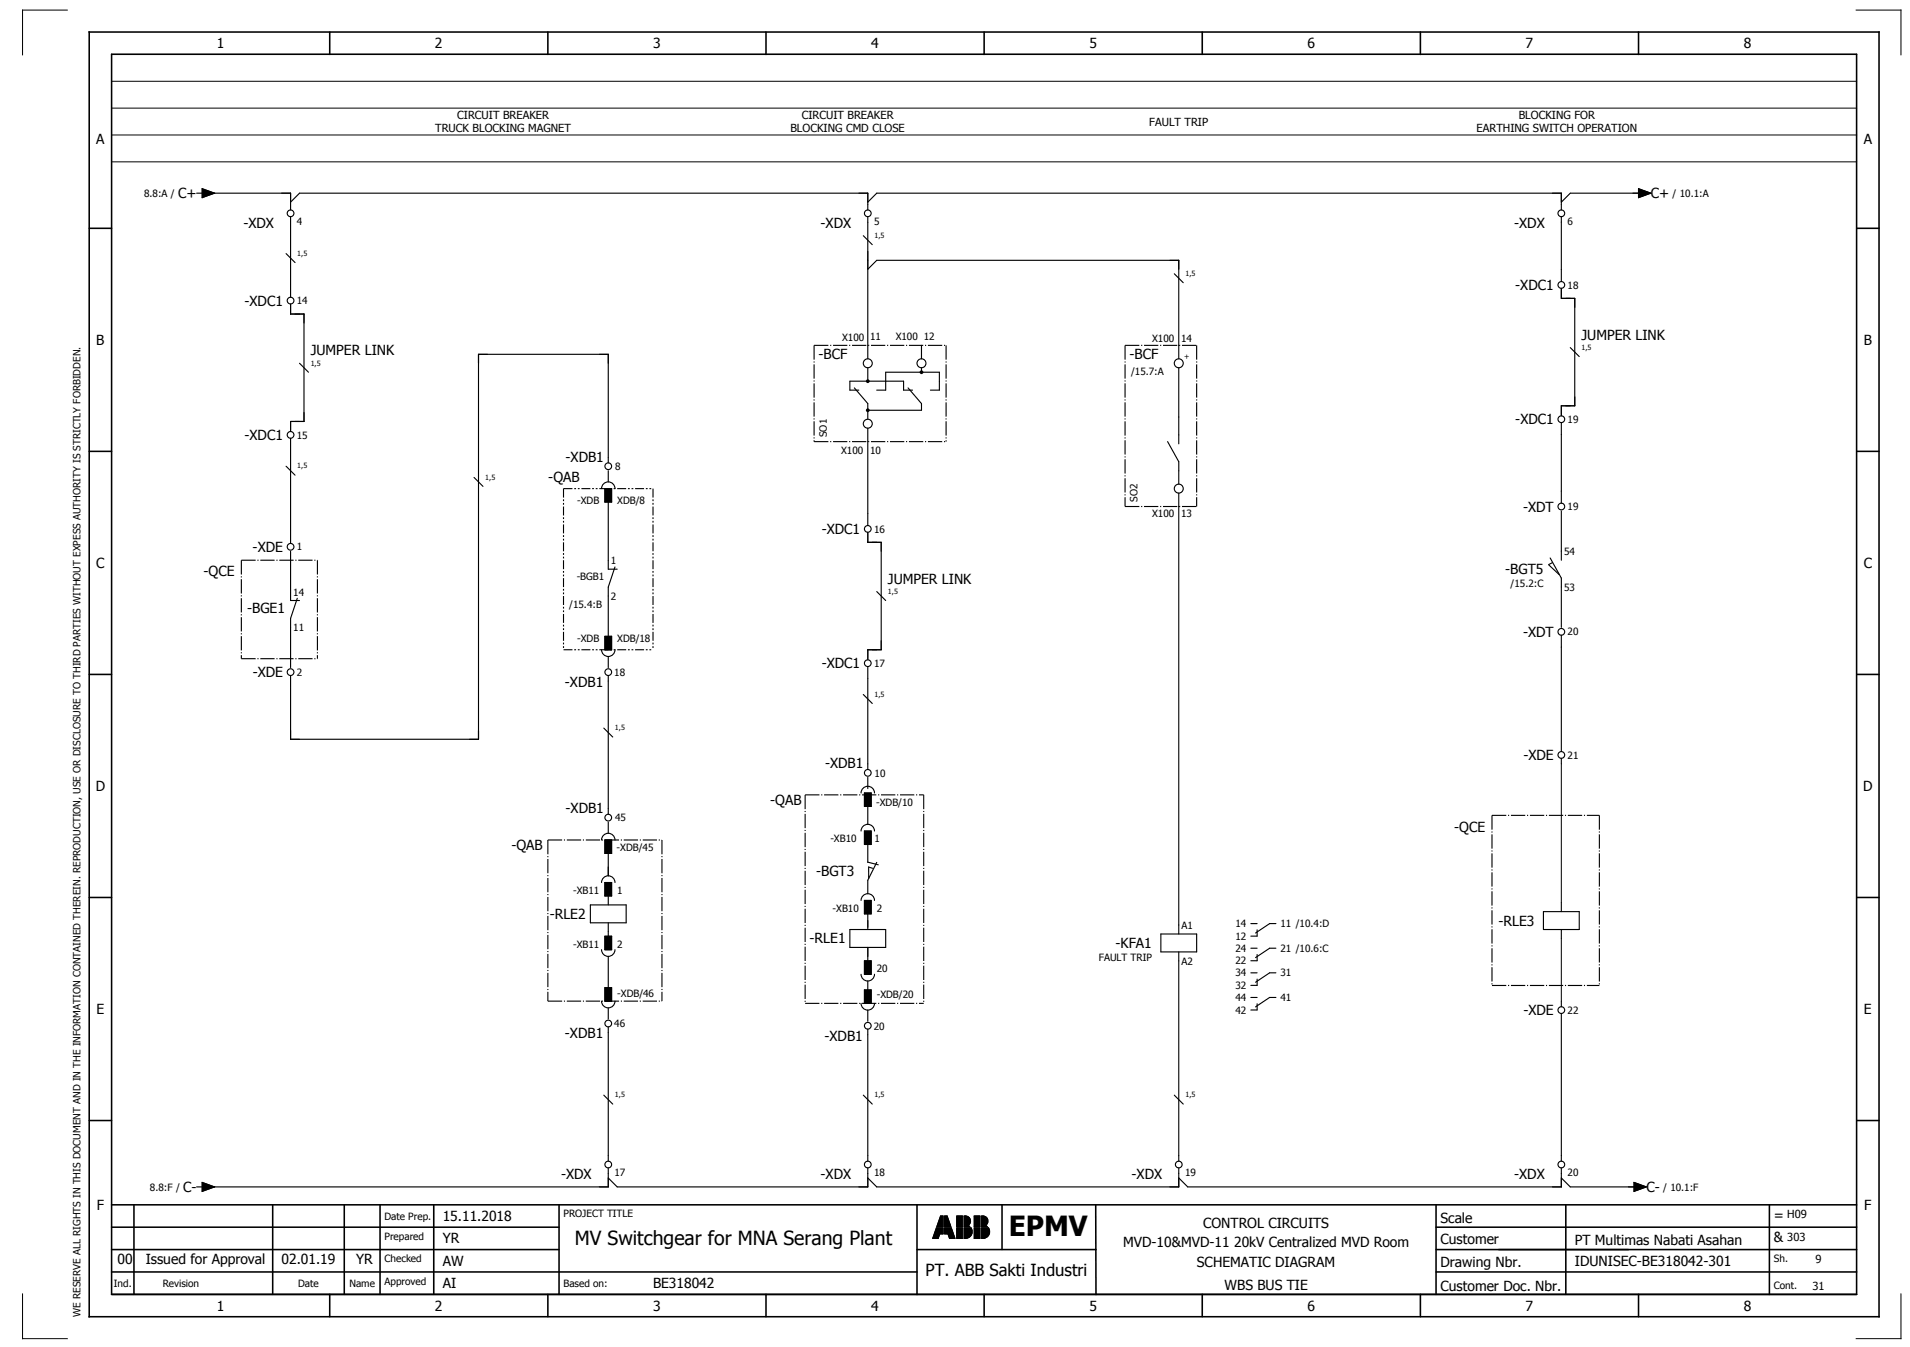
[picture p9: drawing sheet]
<svg xmlns="http://www.w3.org/2000/svg" width="427mm" height="301mm" viewBox="0 0 427 301" stroke-linecap="round" stroke-linejoin="round" font-family="sans-serif">
<g fill="none" stroke="#000" stroke-width=".35">
<path d="M19.9 7.2h400v287h-400zM24.9 12.1h390v277.1h-390zM73.7 7.2v5M122.4 7.2v5M171.2 7.2v5M219.9 7.2v5M268.7 7.2v5M317.4 7.2v5M366.2 7.2v5M19.9 51h5M414.9 51h5M19.9 100.8h5"/>
<path d="M414.9 100.8h5M19.9 150.7h5M414.9 150.7h5M19.9 200.5h5M414.9 200.5h5M19.9 250.3h5M414.9 250.3h5M24.9 279.2h100M24.9 269.2h390M24.9 274.2h100M29.9 269.2v20M60.9 269.2v20"/>
<path d="M76.9 269.2v20M84.9 269.2v20M96.9 269.2v20M124.9 269.2v20M204.9 279.2h40M204.9 269.2v20M223.9 269.2v10M244.9 269.2v20M320.9 279.2h94M320.9 269.2v20M320.9 274.2h94M349.9 269.2v20"/>
<path d="M395.4 269.2v20M24.9 289.2h390M24.9 284.2h180M73.7 289.2v5M122.4 289.2v5M171.2 289.2v5M219.9 289.2v5M268.7 289.2v5M317.4 289.2v5M320.9 284.2h94M366.2 289.2v5"/>
</g>
<g fill="none" stroke="#000" stroke-width=".22">
<path d="M15 2.3h-10v10M24.9 18.2h390M24.9 12.2h390M414.8 2.3h10v10M24.9 24.2h390M24.9 30.2h390M24.9 36.2h390M348.9 170.7v31M348.9 209.7v14M208.5 276.5v.2M208.6 276.3v.4M208.6 276.1v.6"/>
<path d="M208.7 275.9v.8M208.8 275.6v1.1M208.9 275.4v1.3M209 275.2v1.5M209 275v1.7M209.1 274.7v2M209.2 274.5v2.2M209.3 274.3l-.9 2.4h1.3l.3-1M209.3 274.3h1.5v1.4h-.8M209.3 274.3v2.4M209.4 273.8v.2M209.4 274.3v2.4"/>
<path d="M209.5 273.6v.4M209.5 274.3v2.4M209.6 273.4v.6M209.6 274.3v2.4M209.7 273.2v.8M209.7 274.3v2.4M209.7 273v1M209.7 274.3v2.2M209.8 272.7v1.3M209.8 274.3v2M209.9 272.5v1.5M209.9 274.3v1.8"/>
<path d="M210 272.3v1.7M210 274.3v1.6M210 272.1v1.9M210 274.3v1.4M210.1 271.8v2.2M210.1 274.3v1.4M210.2 271.7h.6v2.3h-1.4zM210.2 271.7v2.3M210.2 274.3v1.4M210.3 271.7v2.3M210.3 274.3v1.4M210.4 271.7v2.3"/>
<path d="M210.4 274.3v1.4M210.5 271.7v2.3M210.5 274.3v1.4M210.6 271.7v2.3M210.6 274.3v1.4M210.7 271.7v2.3M210.7 274.3v1.4M210.8 271.7v2.3M210.8 274.3v1.4M211.1 271.7h.6l.8 2.3h-1.4zM211.1 271.7v2.3M211.1 274.3v1.4"/>
<path d="M211.2 271.7v2.3M211.2 274.3v1.4M211.3 271.7v2.3M211.3 274.3v1.4M211.4 271.7v2.3M211.4 274.3v1.4M211.5 271.7v2.3M211.5 274.3v1.4M211.6 271.7v2.3M211.6 274.3v1.4M211.7 271.7v2.3M211.7 274.3v1.4"/>
<path d="M211.8 271.9v2.1M211.8 274.3v1.4M211.8 275.7h-.7v-1.4h1.5l.8 2.4M211.8 275.7l.4 1h1.2M211.8 272.1v1.9M211.9 272.3v1.7M211.9 274.3v1.6M212 272.5v1.5M212 274.3v1.8M212.1 272.8v1.2M212.1 274.3v2M212.2 273v1"/>
<path d="M212.2 274.3v2.3M212.2 273.2v.8M212.2 274.3v2.4M212.3 273.4v.6M212.3 274.3v2.4M212.4 273.7v.3M212.4 274.3v2.4M212.5 273.9v.1M212.5 274.3v2.4M212.6 274.3v2.4M212.7 274.6v2.1M212.8 274.8v1.9"/>
<path d="M212.9 275v1.7M212.9 275.2v1.5M213 275.5v1.2M213.1 275.7v1M213.2 275.9v.8M213.3 276.1v.6M213.3 276.3v.4M213.4 276.6v.1M213.8 271.7h1.3v2.3h-1.3zM213.8 274.3h1.3v2.4h-1.3zM213.9 271.7v2.3M213.9 274.3v2.4"/>
<path d="M214 271.7v2.3M214 274.3v2.4M214.1 271.7v2.3M214.1 274.3v2.4M214.2 271.7v2.3M214.2 274.3v2.4M214.3 271.7v2.3M214.3 274.3v2.4M214.4 271.7v2.3M214.4 274.3v2.4M214.5 271.7v2.3M214.5 274.3v2.4"/>
<path d="M214.6 271.7v2.3M214.6 274.3v2.4M214.7 271.7v2.3M214.7 274.3v2.4M214.8 271.7v2.3M214.8 274.3v2.4M214.9 271.7v2.3M214.9 274.3v2.4M215 271.7v2.3M215 274.3v2.4M215.4 271.7a1.16 1.16 0 0 1 1.4 .6 1.16 1.16 0 0 1-.5 1.5l.5 .2h-1.4zM215.5 271.7v2.3"/>
<path d="M215.5 274.3v2.4M215.6 271.7v2.3M215.6 274.3v2.4M215.7 271.7v2.3M215.7 274.3v2.4M215.8 271.7v2.3M215.8 274.3v2.4M215.9 271.7v2.3M215.9 274.3v2.4M216 271.7v2.3M216 274.3v2.3M216.1 271.7v2.3"/>
<path d="M216.1 274.3v2.3M216.2 271.7v2.3M216.2 274.3v2.3M216.3 271.8v2.2M216.3 274.3v2.3M216.4 271.8v2.2M216.4 274.3v2.2M216.5 271.9v1.8M216.5 273.8v.2M216.5 274.3v2.2M216.5 271.9v1.7M216.5 273.9v.1"/>
<path d="M216.6 272v1.5M216.6 273.9v.1M216.6 274.3v2.1M216.7 272.1v1.4M216.7 274h.1M216.7 274.3v2.1M216.8 272.2v1.1M216.8 274.3v2M216.8 272.4v.8M216.8 274.3v1.9M216.9 274.3v1.8M217 274.3v1.7"/>
<path d="M217 274.3a1.5 1.5 0 0 1-1.2 2.4M217 274.3h-1.6v2.4h.4M217.1 274.4v1.5M217.2 274.5v1.3M217.2 274.8v.8M217.7 271.7h1.3v2.3h-1.3zM217.7 274.3h1.3v2.4h-1.3zM217.8 271.7v2.3M217.8 274.3v2.4M217.9 271.7v2.3M217.9 274.3v2.4M218 271.7v2.3"/>
<path d="M218 274.3v2.4M218.1 271.7v2.3M218.1 274.3v2.4M218.2 271.7v2.3M218.2 274.3v2.4M218.3 271.7v2.3M218.3 274.3v2.4M218.4 271.7v2.3M218.4 274.3v2.4M218.5 271.7v2.3M218.5 274.3v2.4M218.6 271.7v2.3"/>
<path d="M218.6 274.3v2.4M218.7 271.7v2.3M218.7 274.3v2.4M218.8 271.7v2.3M218.8 274.3v2.4M218.9 271.7v2.3M218.9 274.3v2.4M219 271.7v2.3M219 274.3v2.4M219.3 274.3h1.6a1.53 1.53 0 0 1 0 1.7 1.53 1.53 0 0 1-1.6 .7zM219.3 271.7a1.16 1.16 0 0 1 1.4 .6 1.16 1.16 0 0 1-.5 1.5l.5 .2h-1.4zM219.4 271.7v2.3"/>
<path d="M219.4 274.3v2.4M219.5 271.7v2.3M219.5 274.3v2.4M219.6 271.7v2.3M219.6 274.3v2.4M219.7 271.7v2.3M219.7 274.3v2.4M219.8 271.7v2.3M219.8 274.3v2.4M219.9 271.7v2.3M219.9 274.3v2.3M220 271.7v2.3"/>
<path d="M220 274.3v2.3M220.1 271.7v2.3M220.1 274.3v2.3M220.2 271.8v2.2M220.2 274.3v2.3M220.3 271.8v2.2M220.3 274.3v2.2M220.4 271.9v1.8M220.4 273.8v.2M220.4 274.3v2.2M220.4 271.9v1.7M220.4 273.9v.1"/>
<path d="M220.5 272v1.5M220.5 273.9v.1M220.5 274.3v2.1M220.6 272.1v1.3M220.6 274h.1M220.6 274.3v2.1M220.7 272.2v1.1M220.7 274.3v2M220.8 272.4v.8M220.8 274.3v1.9M220.8 274.3v1.8M220.9 274.3v1.7"/>
<path d="M221 274.4v1.5M221.1 274.6v1.2M221.1 274.8v.7M5 289.1v10h10M424.8 289.1v10h-10"/>
</g>
<g fill="none" stroke="#000" stroke-width=".25">
<path d="M43.9 43.2h1.3M45.2 42.2l2.7 1-2.7 1zM45.9 43.2h19v3.7M63.9 56.7l2 2M64.9 48.4v18M64.9 45.2l2-2h127v3.7M192.9 52.7l2 2M193.9 45.2l2-2h153v3.7M193.9 48.4v31.8M348.9 48.4v14.5M366.2 42.2l2.7 1-2.7 1zM366.9 43.2h-16l-2 2"/>
<path d="M64.9 67.9v2.3h3v24h-3v2.2M193.9 60.2l2-2h67.5v22M205.9 77.2v3M262.4 61.2l2 2M348.9 64.4v2.3h3v24h-3v2.2M350.9 77.7l2 2M64.9 97.9v23.5M66.9 81.2l2 2M190.9 86.7l3 3.5v1.5M191.9 87.2h-2v-2h12v2h2M193.9 82.2v3M193.9 91.7v2"/>
<path d="M193.9 95.7v21.7M195.9 87.2h2v-4h12v4h-2M202.9 86.7l3 3.5v1.5h-12M205.9 82.2v1M260.9 98.7l2.5 4.5v5M263.4 82.2v17M348.9 94.4v18M63.9 104.2l2 2M105.9 106.7l2 2M134.4 109.2a1.5 1.5 0 0 1 1.5-1.5 1.5 1.5 0 0 1 1.5 1.5M135.2 109.2h1.5v3h-1.5zM135.9 103.4v-24.2h-29v86h-42v-14.3"/>
<path d="M135.9 105.2v2.5M135.9 112.2v15h2M193.9 118.9v2.3h3v24h-3v2.2M263.4 110.2v98.5M348.9 114.2v11M64.9 123.2v11h2M66.4 133.7l-1.5 4.5v11M137.4 126.7l-1.5 4.5v11M195.9 132.2l2 2M346 126.1l2.5 2.3M346.4 124.7l2.5 4.5v11M347 125.7l-.9 .4"/>
<path d="M134.4 145.2a1.5 1.5 0 0 0 1.5 1.5 1.5 1.5 0 0 0 1.5-1.5M135.2 142.2h1.5v3h-1.5zM135.9 146.7v2.5M135.9 150.9v31M192.9 155.2l2 2M193.9 148.9v23M348.9 141.9v26M134.9 162.7l2 2M192.4 177.2a1.5 1.5 0 0 1 1.5-1.5 1.5 1.5 0 0 1 1.5 1.5M193.2 177.2h1.5v3h-1.5zM193.9 173.7v2.5M348.9 169.4v1.3"/>
<path d="M134.4 187.7a1.5 1.5 0 0 1 1.5-1.5 1.5 1.5 0 0 1 1.5 1.5M134.4 197.2a1.5 1.5 0 0 1 1.5-1.5 1.5 1.5 0 0 1 1.5 1.5M135.2 187.7h1.5v3h-1.5zM135.2 197.2h1.5v3h-1.5zM135.9 183.7v2.5M135.9 189.7v6M192.4 185.7a1.5 1.5 0 0 1 1.5-1.5 1.5 1.5 0 0 1 1.5 1.5M193.2 185.7h1.5v3h-1.5zM193.9 192.6l2.4 .6M193.9 180.2v4M193.9 188.7v4M194.1 193.7l.9 .3"/>
<path d="M194.1 193.7v2.5M195.9 192.7l-2 4v3M131.9 202.2h8v4h-8zM134.4 212.2a1.5 1.5 0 0 0 1.5 1.5 1.5 1.5 0 0 0 1.5-1.5M135.2 209.2h1.5v3h-1.5zM135.9 200.2v2M135.9 206.2v3M135.9 213.7v7M189.9 207.7h8v4h-8zM192.4 217.7a1.5 1.5 0 0 0 1.5 1.5 1.5 1.5 0 0 0 1.5-1.5M192.4 201.2a1.5 1.5 0 0 1 1.5-1.5 1.5 1.5 0 0 1 1.5 1.5M193.2 201.2h1.5v3h-1.5z"/>
<path d="M193.2 214.7h1.5v3h-1.5zM193.9 204.2v3.5M193.9 211.7v3M193.9 219.2v2M259.4 208.7h8v4h-8zM263.4 212.7v46.7M279.6 206.3h1.4M279.6 211.8h1.4M279.6 217.3h1.4M281 213.2v1.4h-1.4M281 207.7v1.4h-1.4M281 218.7v1.4h-1.4"/>
<path d="M285.1 206.3h-1.4l-3.1 2.1M285.1 211.8h-1.4l-3.1 2.1M285.1 217.3h-1.4l-3.1 2.1M344.9 203.7h8v4h-8zM348.9 201.7v2M348.9 207.7v2M134.4 223.7a1.5 1.5 0 0 0 1.5 1.5 1.5 1.5 0 0 0 1.5-1.5M135.2 220.7h1.5v3h-1.5zM135.9 225.2v2.5M135.9 229.4v30M192.4 224.2a1.5 1.5 0 0 0 1.5 1.5 1.5 1.5 0 0 0 1.5-1.5M193.2 221.2h1.5v3h-1.5z"/>
<path d="M193.9 225.7v2.5M193.9 229.9v29.5M279.6 222.8h1.4M281 224.2v1.4h-1.4M285.1 222.8h-1.4l-3.1 2.1M348.9 223.7v1.2M348.9 226.4v33M134.9 244.7l2 2M192.9 244.7l2 2M262.4 244.7l2 2M43.9 265.2h1.3M45.2 264.2l2.7 1-2.7 1z"/>
<path d="M135.9 260.9v4.3h-90M193.9 260.9v4.3h-56l-2-2M263.4 260.9v4.3h-67.5l-2-2M348.9 260.9v4.3h-83.5l-2-2M348.9 263.2l2 2h15M365.2 264.2l2.7 1-2.7 1z"/>
<circle cx="64.9" cy="47.7" r=".75"/>
<circle cx="193.9" cy="47.7" r=".75"/>
<circle cx="348.9" cy="47.7" r=".75"/>
<circle cx="64.9" cy="67.2" r=".75"/>
<circle cx="348.9" cy="63.7" r=".75"/>
<circle cx="64.9" cy="97.2" r=".75"/>
<circle cx="193.9" cy="94.7" r="1"/>
<circle cx="193.9" cy="81.2" r="1"/>
<circle cx="205.9" cy="81.2" r="1"/>
<circle cx="263.4" cy="81.2" r="1"/>
<circle cx="348.9" cy="93.7" r=".75"/>
<circle cx="135.9" cy="104.2" r=".75"/>
<circle cx="193.9" cy="118.2" r=".75"/>
<circle cx="263.4" cy="109.2" r="1"/>
<circle cx="348.9" cy="113.2" r=".75"/>
<circle cx="64.9" cy="122.2" r=".75"/>
<circle cx="64.9" cy="150.2" r=".75"/>
<circle cx="135.9" cy="150.2" r=".75"/>
<circle cx="193.9" cy="148.2" r=".75"/>
<circle cx="348.9" cy="141.2" r=".75"/>
<circle cx="193.9" cy="172.7" r=".75"/>
<circle cx="348.9" cy="168.7" r=".75"/>
<circle cx="135.9" cy="182.7" r=".75"/>
<circle cx="135.9" cy="228.7" r=".75"/>
<circle cx="193.9" cy="229.2" r=".75"/>
<circle cx="348.9" cy="225.7" r=".75"/>
<circle cx="135.9" cy="260.2" r=".75"/>
<circle cx="193.9" cy="260.2" r=".75"/>
<circle cx="263.4" cy="260.2" r=".75"/>
<circle cx="348.9" cy="260.2" r=".75"/>
</g>
<path d="M125.9 109.2h20M125.9 109.2v36M145.9 109.2v36M125.9 145.2h20" fill="none" stroke="#000" stroke-width=".25" stroke-dasharray="2 .4 .4 .4 .4 .4" stroke-linecap="butt"/>
<g fill="#000" stroke="#000" stroke-width=".22">
<path d="M45.2 42.2l2.7 1-2.7 1zM366.2 42.2l2.7 1-2.7 1zM135.2 109.2h1.5v3h-1.5zM135.2 142.2h1.5v3h-1.5zM135.2 187.7h1.5v3h-1.5zM193.2 177.2h1.5v3h-1.5zM193.2 185.7h1.5v3h-1.5zM135.2 209.2h1.5v3h-1.5zM135.2 197.2h1.5v3h-1.5zM193.2 214.7h1.5v3h-1.5zM193.2 201.2h1.5v3h-1.5zM135.2 220.7h1.5v3h-1.5z"/>
<path d="M193.2 221.2h1.5v3h-1.5zM45.2 264.2l2.7 1-2.7 1zM365.2 264.2l2.7 1-2.7 1z"/>
</g>
<g fill="none" stroke="#000" stroke-width=".25" stroke-dasharray="3.2 .4 .3 .4" stroke-linecap="butt">
<path d="M181.9 77.2h29.5M181.9 77.2v21.5M211.4 77.2v21.5M251.4 77.2h16M251.4 77.2v36M267.4 77.2v36M181.9 98.7h29.5M251.4 113.2h16M53.9 125.2h17M53.9 125.2v22M70.9 125.2v22M53.9 147.2h17"/>
<path d="M135.2 145.2h1.5M179.9 177.6h26.5M179.9 177.6v46.6M206.4 177.6v46.6M122.4 187.7h25.5M122.4 187.7v36M147.9 187.7v36M333.4 182.2h24M333.4 182.2v38M357.4 182.2v38M135.2 212.2h1.5M193.2 217.7h1.5"/>
<path d="M122.4 223.7h25.5M135.2 223.7h1.5M179.9 224.2h26.5M193.2 224.2h1.5M333.4 220.2h24"/>
</g>
<g fill="#000">
<circle cx="193.9" cy="85.2" r=".43"/>
<circle cx="193.9" cy="91.7" r=".43"/>
<circle cx="205.9" cy="83.2" r=".43"/>
</g>
<text font-size="6.2" x="225.4" y="276.2">EPMV</text>
<text font-size="4.3" x="128.5" y="278.2">MV Switchgear for MNA Serang Plant</text>
<text font-size="3.7" x="206.9" y="285.1">PT. ABB Sakti Industri</text>
<g font-size="3.1">
<text x="48.5" y="10.8">1</text>
<text x="97.2" y="10.8">2</text>
<text x="146" y="10.8">3</text>
<text x="194.7" y="10.8">4</text>
<text x="243.5" y="10.8">5</text>
<text x="292.2" y="10.8">6</text>
<text x="341" y="10.8">7</text>
<text x="389.7" y="10.8">8</text>
<text x="21.5" y="32.2">A</text>
<text x="416.5" y="32.2">A</text>
<text x="39.8" y="44.3">C+</text>
<text x="368.9" y="44.3">C+</text>
<text x="54.4" y="51">-XDX</text>
<text x="183.4" y="51">-XDX</text>
<text x="338.4" y="51">-XDX</text>
<text x="338.6" y="64.8">-XDC1</text>
<text x="54.6" y="68.3">-XDC1</text>
<text x="21.5" y="77">B</text>
<text x="353.4" y="75.9">JUMPER LINK</text>
<text x="416.5" y="77">B</text>
<text x="69.4" y="79.4">JUMPER LINK</text>
<text x="182.9" y="80.3">-BCF</text>
<text x="252.4" y="80.3">-BCF</text>
<text x="338.6" y="94.8">-XDC1</text>
<text x="54.6" y="98.3">-XDC1</text>
<text x="122.5" y="107.7">-QAB</text>
<text x="126.4" y="103.2">-XDB1</text>
<text x="183.6" y="119.3">-XDC1</text>
<text x="340.4" y="114.3">-XDT</text>
<text x="56.5" y="123.3">-XDE</text>
<text x="21.5" y="126.9">C</text>
<text x="45.5" y="128.8">-QCE</text>
<text x="198.4" y="130.4">JUMPER LINK</text>
<text x="336.4" y="128.3">-BGT5</text>
<text x="416.5" y="126.9">C</text>
<text x="55.2" y="136.9">-BGE1</text>
<text x="340.4" y="142.3">-XDT</text>
<text x="183.6" y="149.3">-XDC1</text>
<text x="56.5" y="151.3">-XDE</text>
<text x="126.3" y="153.5">-XDB1</text>
<text x="184.4" y="171.7">-XDB1</text>
<text x="340.5" y="169.8">-XDE</text>
<text x="21.4" y="176.7">D</text>
<text x="172.1" y="179.8">-QAB</text>
<text x="416.4" y="176.7">D</text>
<text x="126.4" y="181.7">-XDB1</text>
<text x="325" y="185.8">-QCE</text>
<text x="114.3" y="190">-QAB</text>
<text x="182.4" y="195.8">-BGT3</text>
<text x="122.9" y="205.3">-RLE2</text>
<text x="334.9" y="206.8">-RLE3</text>
<text x="180.9" y="210.8">-RLE1</text>
<text x="249.3" y="211.8">-KFA1</text>
<text x="21.6" y="226.5">E</text>
<text x="340.5" y="226.8">-XDE</text>
<text x="416.6" y="226.5">E</text>
<text x="126.3" y="232">-XDB1</text>
<text x="184.3" y="232.5">-XDB1</text>
<text x="125.4" y="263.5">-XDX</text>
<text x="183.4" y="263.5">-XDX</text>
<text x="252.9" y="263.5">-XDX</text>
<text x="338.4" y="263.5">-XDX</text>
<text x="40.9" y="266.3">C-</text>
<text x="367.9" y="266.3">C-</text>
<text x="21.6" y="270.4">F</text>
<text x="98.9" y="272.8">15.11.2018</text>
<text x="268.9" y="274.2">CONTROL CIRCUITS</text>
<text x="321.9" y="273.2">Scale</text>
<text x="396.4" y="272.5">=</text>
<text x="416.6" y="270.4">F</text>
<text x="98.9" y="277.8">YR</text>
<text x="251" y="278.6">MVD-10&amp;MVD-11 20kV Centralized MVD Room</text>
<text x="321.9" y="277.9">Customer</text>
<text x="351.9" y="278.1">PT Multimas Nabati Asahan</text>
<text x="396.4" y="277.5">&amp;</text>
<text x="26.2" y="282.3">00</text>
<text x="32.6" y="282.3">Issued for Approval</text>
<text x="62.9" y="282.3">02.01.19</text>
<text x="79.6" y="282.3">YR</text>
<text x="98.9" y="282.8">AW</text>
<text x="98.9" y="287.8">AI</text>
<text x="145.9" y="287.8">BE318042</text>
<text x="267.5" y="283.2">SCHEMATIC DIAGRAM</text>
<text x="321.9" y="283.2">Drawing Nbr.</text>
<text x="352" y="282.8">IDUNISEC-BE318042-301</text>
<text x="48.5" y="292.8">1</text>
<text x="97.2" y="292.8">2</text>
<text x="146" y="292.8">3</text>
<text x="194.7" y="292.8">4</text>
<text x="243.5" y="292.8">5</text>
<text x="273.7" y="288.1">WBS BUS TIE</text>
<text x="292.2" y="292.8">6</text>
<text x="321.9" y="288.4">Customer Doc. Nbr.</text>
<text x="341" y="292.8">7</text>
<text x="389.7" y="292.8">8</text>
</g>
<g font-size="2.5">
<text x="97.3" y="29.6">TRUCK BLOCKING MAGNET</text>
<text x="102.2" y="26.6">CIRCUIT BREAKER</text>
<text x="176.7" y="29.6">BLOCKING CMD CLOSE</text>
<text x="179.2" y="26.6">CIRCUIT BREAKER</text>
<text x="256.9" y="28.1">FAULT TRIP</text>
<text x="330" y="29.6">EARTHING SWITCH OPERATION</text>
<text x="339.4" y="26.6">BLOCKING FOR</text>
<text x="399.4" y="272.2">H09</text>
<text x="399.4" y="277.2">303</text>
<text x="405.8" y="282.2">9</text>
<text x="405.1" y="288.1">31</text>
</g>
<g font-size="2.2">
<text x="32.2" y="44">8.8:A /</text>
<text x="373.8" y="44">/ 10.1:A</text>
<text x="66.3" y="50.3">4</text>
<text x="195.3" y="50.3">5</text>
<text x="350.3" y="50.3">6</text>
<text x="350.3" y="64.5">18</text>
<text x="66.3" y="68">14</text>
<text x="188.2" y="76.1">X100</text>
<text x="194.4" y="76">11</text>
<text x="200.2" y="75.9">X100</text>
<text x="206.4" y="76">12</text>
<text x="257.5" y="76.5">X100</text>
<text x="263.9" y="76.5">14</text>
<text x="252.8" y="83.8">/15.7:A</text>
<text x="350.3" y="94.5">19</text>
<text x="66.3" y="98">15</text>
<text x="184.8" y="97.7" transform="rotate(-90 184.8 97.7)">SO1</text>
<text x="188" y="101.5">X100</text>
<text x="194.4" y="101.5">10</text>
<text x="137.5" y="105">8</text>
<text x="129" y="112.7">-XDB</text>
<text x="137.9" y="112.7">XDB/8</text>
<text x="254.3" y="112.2" transform="rotate(-90 254.3 112.2)">SO2</text>
<text x="350.3" y="114">19</text>
<text x="195.3" y="119">16</text>
<text x="257.5" y="115.5">X100</text>
<text x="263.9" y="115.5">13</text>
<text x="66.3" y="123">1</text>
<text x="349.5" y="124.1">54</text>
<text x="128.9" y="129.5">-BGB1</text>
<text x="136.5" y="126.1">1</text>
<text x="337.6" y="131.2">/15.2:C</text>
<text x="349.5" y="132">53</text>
<text x="65.5" y="133.1">14</text>
<text x="127.2" y="135.9">/15.4:B</text>
<text x="136.5" y="134">2</text>
<text x="65.5" y="141">11</text>
<text x="129" y="143.4">-XDB</text>
<text x="137.9" y="143.4">XDB/18</text>
<text x="350.3" y="142">20</text>
<text x="195.3" y="149">17</text>
<text x="66.3" y="151">2</text>
<text x="137.3" y="151">18</text>
<text x="195.5" y="173.5">10</text>
<text x="350.3" y="169.5">21</text>
<text x="137.5" y="183.5">45</text>
<text x="195.8" y="180">-XDB/10</text>
<text x="137.8" y="190.1">-XDB/45</text>
<text x="185.6" y="188.2">-XB10</text>
<text x="195.4" y="188.2">1</text>
<text x="128.1" y="199.7">-XB11</text>
<text x="137.9" y="199.7">1</text>
<text x="186.1" y="203.7">-XB10</text>
<text x="195.9" y="203.7">2</text>
<text x="264" y="207.6">A1</text>
<text x="276.1" y="209.9">12</text>
<text x="276.1" y="207.1">14</text>
<text x="286.2" y="207.1">11 /10.4:D</text>
<text x="128.1" y="211.7">-XB11</text>
<text x="137.9" y="211.7">2</text>
<text x="245.6" y="214.7">FAULT TRIP</text>
<text x="264" y="215.5">A2</text>
<text x="276.1" y="215.4">22</text>
<text x="276.1" y="212.6">24</text>
<text x="286.2" y="212.6">21 /10.6:C</text>
<text x="195.9" y="217.2">20</text>
<text x="276.1" y="220.9">32</text>
<text x="276.1" y="218.1">34</text>
<text x="286.2" y="218.1">31</text>
<text x="137.9" y="222.8">-XDB/46</text>
<text x="195.9" y="223">-XDB/20</text>
<text x="276.1" y="226.4">42</text>
<text x="276.1" y="223.6">44</text>
<text x="286.2" y="223.6">41</text>
<text x="350.3" y="226.5">22</text>
<text x="137.3" y="229.5">46</text>
<text x="195.3" y="230">20</text>
<text x="137.3" y="262.8">17</text>
<text x="195.3" y="262.8">18</text>
<text x="264.8" y="262.8">19</text>
<text x="350.3" y="262.8">20</text>
<text x="33.5" y="266">8.8:F /</text>
<text x="371.7" y="266">/ 10.1:F</text>
<text x="85.9" y="272.5">Date Prep.</text>
<text x="125.9" y="271.9">PROJECT TITLE</text>
<text x="85.9" y="277">Prepared</text>
<text x="85.9" y="282">Checked</text>
<text x="396.4" y="281.9">Sh.</text>
<text x="25.4" y="287.5">Ind.</text>
<text x="36.4" y="287.5">Revision</text>
<text x="66.6" y="287.5">Date</text>
<text x="78.1" y="287.5">Name</text>
<text x="85.9" y="287">Approved</text>
<text x="125.9" y="287.5">Based on:</text>
<text x="396.4" y="287.9">Cont.</text>
<text x="18" y="294.2" transform="rotate(-90 18 294.2)">WE RESERVE ALL RIGHTS IN THIS DOCUMENT AND IN THE INFORMATION CONTAINED THEREIN. REPRODUCTION, USE OR DISCLOSURE TO THIRD PARTIES WITHOUT EXPESS AUTHORITY IS STRICTLY FORBIDDEN.</text>
</g>
<g font-size="1.6">
<text x="195.4" y="53.2">1,5</text>
<text x="66.4" y="57.2">1,5</text>
<text x="264.9" y="61.7">1,5</text>
<text x="69.4" y="81.7">1,5</text>
<text x="264.6" y="80.2">+</text>
<text x="353.4" y="78.2">1,5</text>
<text x="66.4" y="104.7">1,5</text>
<text x="108.4" y="107.2">1,5</text>
<text x="198.4" y="132.7">1,5</text>
<text x="195.4" y="155.7">1,5</text>
<text x="137.4" y="163.2">1,5</text>
<text x="137.4" y="245.2">1,5</text>
<text x="195.4" y="245.2">1,5</text>
<text x="264.9" y="245.2">1,5</text>
</g>
</svg>
